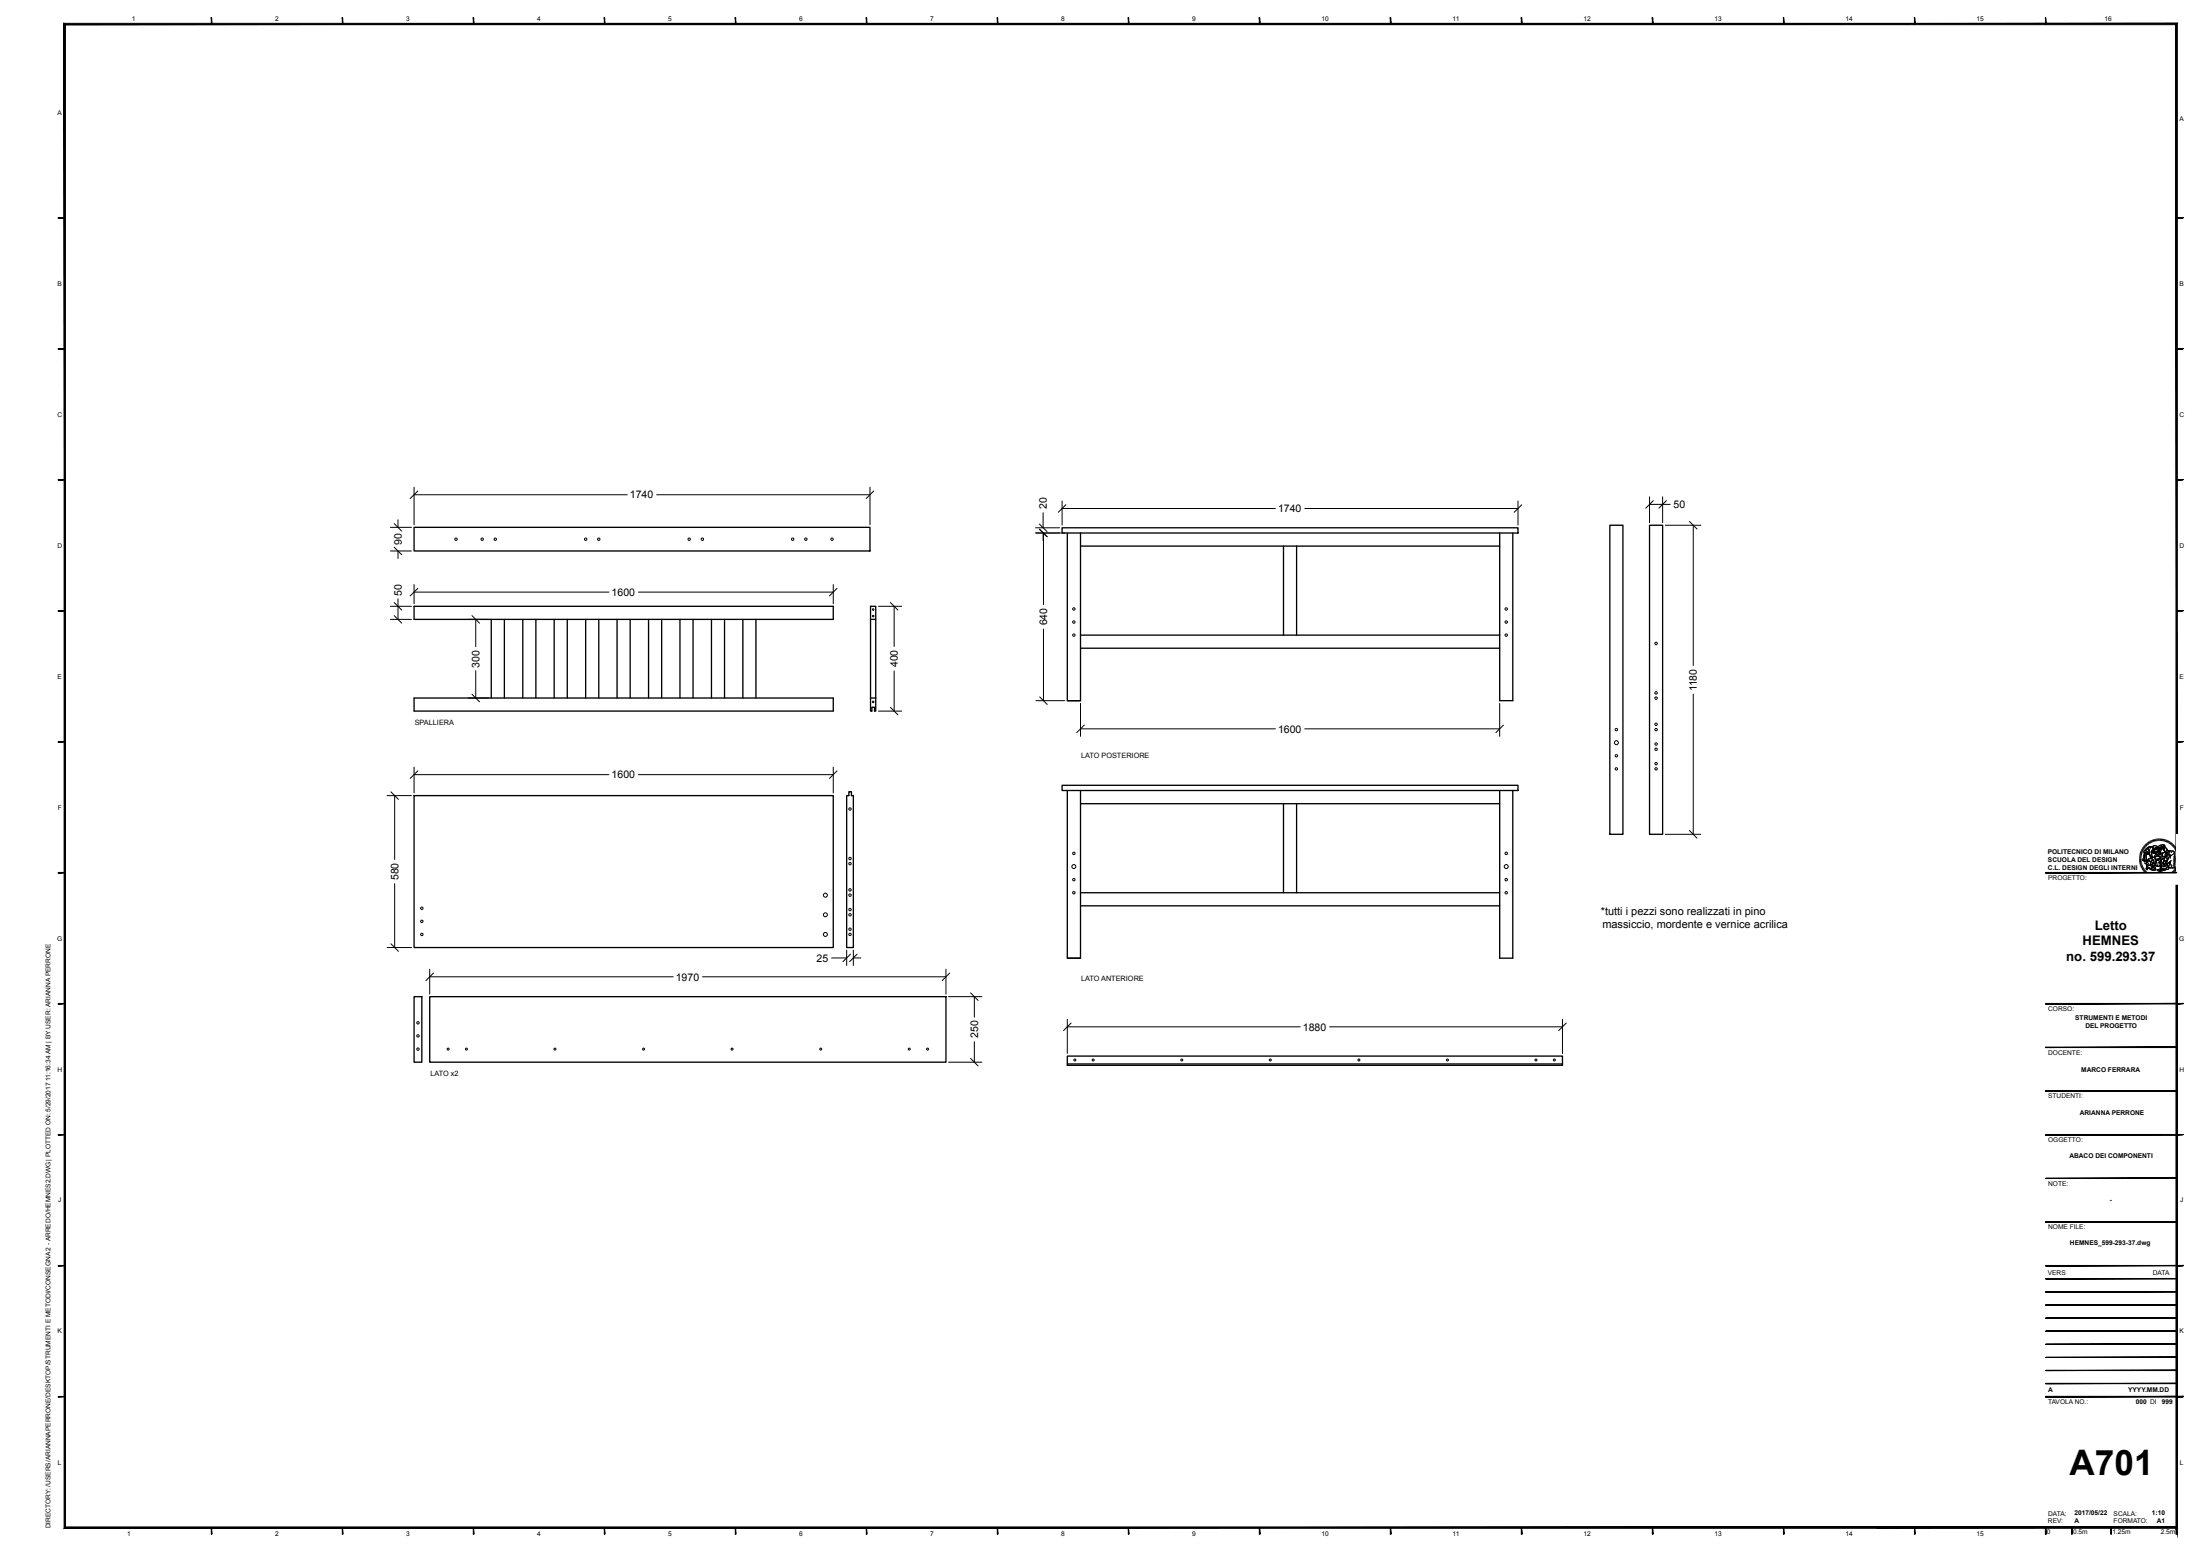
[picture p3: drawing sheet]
<svg xmlns="http://www.w3.org/2000/svg" width="840mm" height="594mm" viewBox="0 0 840 594" stroke-linecap="round" stroke-linejoin="round" font-family="sans-serif">
<g fill="none" stroke="#000" stroke-width=".51">
<path d="M158 201.3h174v9h-174zM405.3 201.5h174v2h-174zM407.3 203.5v64h5.1v-64M412.4 208.5h159.9M489.8 208.5v34M494.8 208.5v34M572.3 203.5v64h5v-64M614.4 200.5h5v118h-5zM629.5 200.5h5v118h-5zM158 231.5h160v5h-160zM187.5 236.5v30M192.5 236.5v30"/>
<path d="M199.5 236.5v30M204.5 236.5v30M211.5 236.5v30M216.5 236.5v30M223.5 236.5v30M228.5 236.5v30M235.5 236.5v30M240.5 236.5v30M247.5 236.5v30M252.5 236.5v30M259.5 236.5v30M264.5 236.5v30"/>
<path d="M271.5 236.5v30M276.5 236.5v30M283.5 236.5v30M288.5 236.5v30M332.2 231.5h2v40h-.4v-1.5h-1.1v1.5h-.5zM332.2 236.5h2M412.4 247.5h159.9M412.4 242.5h159.9M158 266.5h160v5h-160zM332.2 266.5h2M407.3 267.5h5.1M405.3 299.8h174v2h-174z"/>
<path d="M158 303.7h160v58h-160zM324 302.2h1v1.5h.7v58h-2.6v-58h.9zM407.3 301.8v64h5.1v-64M412.4 306.8h159.9M489.8 306.8v34M494.8 306.8v34M572.3 301.8v64h5v-64M412.4 345.8h159.9M412.4 340.8h159.9M407.3 365.8h5.1M158 380.5h3v25h-3zM164 380.5h197v25h-197z"/>
<path d="M407.3 406.2h189v.5h-189zM407.3 406.2v-3h189v3"/>
</g>
<g fill="none" stroke="#000" stroke-width=".38">
<path d="M150.5 199.9l2.8 2.9M151.9 198.4v2.9M158 186v14.3M158 188.9h81.4M159.5 187.4l-3 2.9M250.6 188.9h81.4M332 186v14.3M333.5 187.4l-2.9 2.9M398.1 195.7v5.8M405.3 191.2v9.3M405.3 194.1h81.4M406.8 192.7l-2.9 2.9"/>
<path d="M498 194.1h81.3M579.3 191.2v9.3M580.8 192.7l-2.9 2.9M629.5 192.6h7.9M629.5 189.7v9.8M631 191.1l-2.9 2.9M634.5 189.7v9.8M636 191.1l-2.9 2.9M644.8 199.1l2.9 2.9M149 201.3h8M149 210.3h8M150.5 208.9l2.8 2.9"/>
<path d="M151.9 210.3v2.9M395.2 203.5h11.2M395.2 201.5h9.2M396.7 202l2.9 2.9M396.7 200l2.9 2.9M396.8 202l2.9 2.9M398.1 203.5v2.9M398.2 203.5v27.3M635.6 200.5h13.5M646.2 200.5v53.6M149 236.5h8M149 231.5h8"/>
<path d="M150.5 235l2.8 2.9M150.5 230l2.8 2.9M151.9 228.6v7.9M158 223.2v7.3M158 226h74.4M159.5 224.6l-3 2.9M178.7 236.5h7.8M180.1 235l2.9 2.9M181.6 236.5v10.4M243.6 226h74.4M318 223.2v7.3M319.4 224.6l-2.8 2.9"/>
<path d="M335.2 231.5h8.9M339.8 230l2.9 2.9M341.2 231.5v15.3M181.6 256.1v10.4M341.2 256.1v15.4M398.2 240.1v27.4M178.7 266.5h7.8M180.1 265l2.9 2.9M335.2 271.5h8.9M339.8 270l2.9 2.9M395.4 267.5h11M396.8 266l2.9 2.9"/>
<path d="M412.4 268.5v12.6M412.4 278.2h74.3M413.8 276.8l-2.9 2.9M498 278.2h74.3M572.3 268.5v12.6M573.8 276.8l-2.9 2.9M646.2 265v53.5M158 292.8v9.9M158 295.7h74.4M159.5 294.3l-3 2.9M243.6 295.7h74.4M318 292.8v9.9"/>
<path d="M319.4 294.3l-2.8 2.9M147.7 303.7h9.3M149.2 302.3l2.9 2.9M150.6 303.7v24.4M635.6 318.5h13.5M644.8 317.1l2.9 2.9M150.6 337.3v24.4M816.5 327.5h.7M816.5 327.9h.7M816.5 327.1l.7 .1M816.6 326.8l.6 .1M816.6 326.4l.7 .1"/>
<path d="M816.7 326.1l.6 .1M816.8 325.7l.6 .2M816.9 325.4l.6 .2M817 325.1l.6 .2M817.2 324.7l.6 .3M817.2 328.1l-.7 .1M817.2 328.5l-.7 .1M817.2 328.8l-.7 .1M817.2 329.1l-.6 .1M817.3 324.4l.6 .3M817.3 329.5l-.6 .1M817.4 329.8l-.7 .2"/>
<path d="M817.5 324.1l.5 .3M817.5 330.1l-.6 .2M817.6 330.4l-.6 .2M817.7 323.8l.5 .3M817.8 330.7l-.7 .2M817.8 323.5l.6 .4M817.9 331l-.6 .3M818 323.2l.6 .4M818 331.3l-.5 .3M818.2 331.5l-.6 .4M818.3 322.9l.5 .5M818.3 325.5l.7 .1a.84 .84 0 0 0 1.3-.2v.6a1.33 1.33 0 0 1-2-.5z"/>
<path d="M818.4 325.5v.4M818.4 331.8l-.6 .4M818.5 322.6l.5 .5M818.6 326l-.8 2.5 .4 .2M818.6 332.1l-.6 .4M818.6 324.5l.4-.2a.81 .81 0 0 0 .9 1l.4 .1-.6 .4-.4-.2a.68 .68 0 0 1-1.1-.6zM818.7 326.1h.5l-.2 2.8-.8-.2zM818.8 326l-.6 2.7 .7 .2M818.8 322.4l.4 .5M818.8 332.3l-.5 .5M819 324.3l-.6 .5a.45 .45 0 0 0-.2 .5 .45 .45 0 0 0 .5 .3h.3a.84 .84 0 0 0 1.3-.2M819 332.6l-.5 .5"/>
<path d="M819 322.1l.5 .5M819.1 329.6l.6 .6 1.1-.1M819.1 324a1.76 1.76 0 0 1 1.9-.7 .75 .75 0 0 0-1.1 .3 .75 .75 0 0 0 .4 1v.7a.96 .96 0 0 1-1-.3 .96 .96 0 0 1-.2-1zM819.2 326.1l1.2-.1 .6 1.2-.1 .5-.6 .2a.54 .54 0 0 0-.6 .3 .54 .54 0 0 0 0 .5l-.2 .4-.5-.6zM819.2 330l.7 .3 .9-.2 .4 1 .2-.2 .3 .4-.1-.6 .3 .5-.2-.5 .4 .2a.89 .89 0 0 1-.5-1.5l.4 .1a1.58 1.58 0 0 1-.1 2.3l-.7-.1a2.59 2.59 0 0 1-2.1-1.7zM819.2 330a1.79 1.79 0 0 0 1.7 1.6l1 .4M819.2 332.8l-.5 .5M819.2 326.1l-.1 2.8M819.3 330.6l2.1 1.2a.79 .79 0 0 0 1.1-.6 .67 .67 0 0 1 0 1 .67 .67 0 0 1-.9 0l-1.1-.4a.53 .53 0 0 0-.6-.5 .53 .53 0 0 0-.4 .7l-.5-.4zM819.3 330.6l-.3 1 .4 .4a.55 .55 0 0 1 .4-.7 .55 .55 0 0 1 .7 .5l.6 .3a.97 .97 0 0 0 1.6-.4l-.2-.5M819.3 321.9l.4 .5M819.4 333.1l-.4 .5"/>
<path d="M819.5 329.1l-.8-.1v.7a.85 .85 0 0 1 .8-.4 .85 .85 0 0 1 .7 .6M819.6 321.7l.4 .6M819.7 333.3l-.4 .5M819.7 328.1l1.5-.3 .4-.5 .9 .2 .5 1.1v.4l-.8 .5a.32 .32 0 0 1-.6-.1 .32 .32 0 0 1 .3-.4l.1-.2a.56 .56 0 0 0-.4-.4 .56 .56 0 0 0-.6 .3l-.2 .4-.6-.6-.4 .1zM819.7 328.7l.5-.2a.95 .95 0 0 1 .7 .8 .95 .95 0 0 1-.5 1l-1.3-.4-.1-.3 .7-.2zM819.9 321.5l.4 .6M820 323.6l1-.3a.71 .71 0 0 1 .7 .6 .71 .71 0 0 1-.5 .8 2.58 2.58 0 0 0 .7 2.6l-.5 .1-.1 .4a.47 .47 0 0 1-.5-.3 .47 .47 0 0 1 .1-.5l-.5-1-.1-1.4-.6-.5zM820 333.4l-.5 .6M820.1 328.4l.7 .7M820.2 328.5l-.6 .4 .1 .4M820.2 321.3l.3 .6M820.2 333.7l-.4 .5"/>
<path d="M820.4 326h-1.6a.8 .8 0 0 0-.8 .4 .8 .8 0 0 0 0 .9l-.5 .9 .3 .3M820.5 326.4l.3 1.4M820.5 321.1l.3 .6M820.5 333.8l-.4 .6M820.8 323.6a2.9 2.9 0 0 0-.1 3.1l.3 .4a.37 .37 0 0 0-.1 .5 .37 .37 0 0 0 .4 .2l.1-.4 .5-.1a1.99 1.99 0 0 1-.2-3.2 1.45 1.45 0 0 0-1.4-.9 1.45 1.45 0 0 0-1.3 1.1 .81 .81 0 0 0 .9 1l.3 .1M820.8 334l-.3 .6M820.8 321l.3 .6M820.9 327.7l-.7 .2a.4 .4 0 0 0-.5 .2 .4 .4 0 0 0 .2 .5M821 323.3a.8 .8 0 0 0-1.1 .2 .8 .8 0 0 0 .3 1.1h.1M821.1 334.1l-.3 .7M821.1 320.8l.3 .7M821.2 324.7l1-.4-.1 .5-1.1 .5z"/>
<path d="M821.2 328.4l.7 .2v.4a.98 .98 0 0 0-.6 1 .98 .98 0 0 0 .8 .9l-.4-.2 .2 .5-.3-.5 .1 .6-.3-.4-.2 .2v-.2a1.85 1.85 0 0 1 0-2.5zM821.2 328.4l.7 .2v.4a.91 .91 0 0 0-.5 .9 .91 .91 0 0 0 .6 .8l.1 .2-.4-.2 .2 .5-.3-.5 .1 .6-.3-.4-.2 .2v-.2a1.85 1.85 0 0 1 0-2.5zM821.3 325.2l.7-.4 .3 .3a.32 .32 0 0 0-.4 .2 .32 .32 0 0 0 .2 .4l-.6-.1zM821.3 325.2l.2 .4 .6 .1M821.4 334.3l-.3 .6M821.4 323.4l.1-.2a1.02 1.02 0 0 1 1.1-.4 1.02 1.02 0 0 1 .7 .9l-.5-.3-.5 .5-.6-.2M821.4 323.2l.7-.4 .6 .1a.45 .45 0 0 1 .7 .1 .45 .45 0 0 1-.2 .7l-.4-.3-.8 .5zM821.5 320.7l.2 .6M821.6 334.4l-.2 .6M821.7 323.7l.6 .2 .6-.5 .3 .3-.6 .7h-1zM821.8 320.6l.2 .6M821.9 327.3a1.15 1.15 0 0 1 1 .7 1.15 1.15 0 0 1-.3 1.2"/>
<path d="M821.9 334.5l-.2 .6M822 325.2h.9l-.3 .5a.41 .41 0 0 1-.6 0 .41 .41 0 0 1 0-.5zM822 329.6l.3 1a.79 .79 0 0 1 .1 .9 .79 .79 0 0 1-.9 .3M822.1 324.9l.2 .2M822.1 324.6l-1.1 .7M822.1 328.1l-.7 .3M822.2 320.5l.1 .6M822.2 324.3l-.3 .5M822.3 334.6l-.2 .7M822.4 325.1l.5 .1-.3 .5a.39 .39 0 0 1-.6 0 .39 .39 0 0 1 .1-.6h.3l-.2 .2M822.5 328.3a.7 .7 0 0 1 .1 .9 .7 .7 0 0 1-1 .2M822.5 327.5v-.2a1.1 1.1 0 0 1 1.7-.2l.2 .6-1.4 .4 .5 .4 .3-.2a.75 .75 0 0 0 .2-1.3l-1-.2-.7 .6 .5-1.3 1.3 .2 .5-.4v-.3l.6 .2v2.1l-.9 1.2h-.4l.6 .2v.4l.2-.2a1.08 1.08 0 0 1-.6 1.1 1.08 1.08 0 0 1-1.2-.1l-.4-.4 .3-.6a1.02 1.02 0 0 0-.5-1.6v-.1"/>
<path d="M822.5 330.1l.8 .7M822.5 320.4l.1 .6M822.6 334.7l-.1 .6M822.7 327l.4-.3 .6 .1 .7 .7-1.1 .7a.73 .73 0 0 1-.6-1.2zM822.7 324.2v.1M822.8 326.1l-.4 .4-.1 .9M822.8 323.8l.2 .1M822.8 329.5l.1 .9M822.8 320.3l.2 .7M822.9 323.9h-.1M822.9 328.1l1-.4a.56 .56 0 0 1-.3 .7 .56 .56 0 0 1-.7-.3zM822.9 334.8l-.1 .6"/>
<path d="M823 329l-.8 1.3M823.1 328.3h-.1M823.2 324l.9-.2 .1 .4-.4 .1zM823.2 323.7l-.6 .7h-1M823.2 320.3l.1 .7M823.2 334.8l-.1 .7M823.3 332l2-.4 1.2 .2-2.1 .6zM823.3 332l1.1 .4v.3l-1.1-.4zM823.3 324.8a.84 .84 0 0 1 1.1 .2 .84 .84 0 0 1 0 1h-.1a.83 .83 0 0 0-.7-1.2v.6a.47 .47 0 0 1 .2 .6 .47 .47 0 0 1-.5 .3 .47 .47 0 0 1-.4-.5zM823.5 324.8a.73 .73 0 0 1 .9 .7 .73 .73 0 0 1-.8 .8zM823.6 320.2v.7M823.6 334.8l-.1 .7"/>
<path d="M823.6 323.8a.39 .39 0 0 1 .6-.3 .39 .39 0 0 1 0 .7M823.6 329.2l-.3 1.6 1.1-.2M823.6 328.3l.1 .1M823.7 323.6a.46 .46 0 0 1 .5 0 .46 .46 0 0 1 .2 .5l-.8-.3zM823.7 327.9l.1 .1M823.7 328h.1M823.7 328.2l.1 .1M823.8 325v.1M823.9 325l-.2 .1M823.9 320.2v.7M823.9 334.8l-.1 .7M823.9 329.1h.4l.2-.6 .4-.1-.4 1.3v-.4z"/>
<path d="M824 324h-.8h.2a.36 .36 0 0 0 .5 .4 .36 .36 0 0 0 .2-.6v.2M824 326.3v.7M824.1 327.8l-.3 .6-.7-.2M824.1 324.8l.1 .4M824.2 334.8v.7M824.2 325a.41 .41 0 0 0-.6-.2 .41 .41 0 0 0 0 .6v.2a.47 .47 0 0 1 0 .6 .47 .47 0 0 1-.7 0 .47 .47 0 0 1 .1-.7l.1-.3a.79 .79 0 0 1 1.2-.4 .79 .79 0 0 1 .1 1.3l-.2-.4M824.3 320.2v.7M824.3 325.3l-.2 .1M824.4 325.1v.5h-.8M824.4 326l-.8 .3M824.4 332.4l2.1-.6-.1 .3-2 .6zM824.4 332.4v.3"/>
<path d="M824.5 329.2v.5l.2-.2M824.5 324l.2 .3-.2 .9M824.5 334.8l.1 .7M824.6 323.6l.1 .4M824.6 325.6l.1-1.3-.3-.6a.56 .56 0 0 1-.5-.7 .56 .56 0 0 1 .8-.4l.3 .1-.2 1.6 .3-.6 .2 .3 .5-.1v.7l.1-.2a.7 .7 0 0 1 .2 .8 .7 .7 0 0 1-.7 .5l-.2 .1M824.6 320.2v.7M824.7 328.9l-.1 .3-.1-.2M824.7 325.8l.5 .2M824.7 326.6l-.2 1.4M824.7 330.7l.2-.1 .2 1-.3-.5-.4 .6zM824.8 327.8l-.4 .4v.4M824.9 334.8v.7"/>
<path d="M824.9 328.4l-.4 .1-.2 .6h-.4l.6 .2M824.9 326.7l-.4 .9M825 322.7l-.9 .1-.2 .6M825 320.3l-.1 .6M825.1 322.6a.83 .83 0 0 1 1.1 .1 .83 .83 0 0 1-.1 1.1l-.3 .8 .3-1.2-.3-.5-.6 .3-.4 1.1-.1-.9zM825.1 323.7a.39 .39 0 0 0 .3 .3 .39 .39 0 0 0 .4-.1M825.1 322.6a.83 .83 0 0 1 1.1 .1 .83 .83 0 0 1-.1 1.1l-.3 .8 .3-1.2-.3-.5-.6 .3-.4 1-.1-.8zM825.2 334.8l.1 .6M825.2 325.8a1.44 1.44 0 0 1 2.1 .1l-.5 .8a.94 .94 0 0 1-1.3 .4 .94 .94 0 0 1-.3-1.3zM825.2 323.2l.6-.3 .2 .3-.5 .8-.4-.3zM825.2 327.8l.9-.2-1.6 3.6-.1-.9zM825.2 323.4l.3 .1"/>
<path d="M825.2 327.8l-.8 2.5 .1 .9 .4-.6 .2 1.4-.3-.9-.4 1 .1-.9M825.3 323.9h.2M825.3 326.8l-.2 .4 .1 .6 .9-.2 .5-.6M825.3 320.3l-.1 .7M825.4 323.8h.1M825.5 334.7l.1 .7M825.7 320.4l-.2 .6M825.7 323.6l.2 .1M825.8 328.7h.8l-.5 1.2v1l-.6-.1zM825.8 323.6v.1M825.8 334.6l.2 .7M826 324.4l.3 .7"/>
<path d="M826 326.9h.1M826.1 325.3l.8-.5h1l-.7 .9zM826.1 320.4l-.2 .7M826.1 327.6l-1.1 2.2-.1 .9M826.1 334.5l.2 .7M826.2 323.4l1.2 1.3-1.1 .4-.2-.3zM826.2 326.8l-.3 .1M826.2 323.4l.9 1.1M826.2 327.1l-.1 .1M826.4 320.5l-.2 .7M826.4 334.5l.2 .6M826.5 331.8v.3l-2.1 .6-1.1-.4v-.3"/>
<path d="M826.6 328.7l-.6 1.4 .2 .5-.3 .3-.4-.1 .2-2.1M826.7 320.7l-.2 .6M826.7 334.3l.3 .7M826.8 326.5l-.1 .4M826.8 325.5l.5 .4M826.8 326.7h.3l-.2 1.9-1.2 .1zM826.8 324.3l.6 .4M826.9 328.6l-1.1 .1M826.9 330l.2 .4M827 320.8l-.2 .6M827 334.2l.3 .6M827.1 326.7l-.1 1.3a3.8 3.8 0 0 0-.2 3.2h.1"/>
<path d="M827.2 329.7l1.1-1-.8 2.4a.43 .43 0 0 1 0 .7 .43 .43 0 0 1-.6-.4zM827.2 325.7h.1a1.29 1.29 0 0 1 1.9-.8 .54 .54 0 0 1 .6 .3 .54 .54 0 0 1-.3 .7 1.22 1.22 0 0 1-1.1 .8 1.22 1.22 0 0 1-1.1-.8M827.3 325.9l-.6 .9a.74 .74 0 0 1-1 .3 .74 .74 0 0 1-.3-1.1 .74 .74 0 0 1 1.1-.2l-.3 .6a.5 .5 0 0 0 .7-.2 .5 .5 0 0 0-.2-.7 .89 .89 0 0 0-1-.1 .89 .89 0 0 0-.5 .9M827.3 327.5l.1 .6M827.3 334.1l.4 .6M827.4 320.9l-.3 .6M827.6 333.9l.4 .6M827.7 321.1l-.3 .6M827.8 326.7h-.9M827.8 330.9l.6 .4M827.9 333.7l.4 .6M828 321.2l-.3 .6"/>
<path d="M828 324.8h-1.1l-.8 .5M828.2 329.7l.8 .9M828.2 333.6l.3 .5M828.2 326.7l-1 1.7-.3 1.7 1.3-1.3 .6-.2M828.3 324.8l.8 .2a.49 .49 0 0 1 .6 .1 .49 .49 0 0 1-.1 .6l.4 2.9a2.57 2.57 0 0 0-.1 2.6h-2.4l.8-2.5-1.5 1.4 .1-.7a3.4 3.4 0 0 1 1.8-2.9 .91 .91 0 0 1-1-.7 .91 .91 0 0 1 .6-1zM828.3 324.8a.91 .91 0 0 0-.6 1 .91 .91 0 0 0 1 .7M828.3 321.5l-.3 .5M828.3 328.7l-.8 2.4a.45 .45 0 0 1 .2 .5 .45 .45 0 0 1-.5 .3 .45 .45 0 0 1-.3-.5l.3-1.6M828.4 333.4l.4 .5M828.5 326.7l-.3 1M828.6 330.1l.1 .7 .6 .5M828.6 321.6l-.4 .6"/>
<path d="M828.7 333.1l.4 .6M828.8 325.2l-.3 .3M828.9 321.9l-.4 .5M828.9 332.9l.5 .5M829.1 322.1l-.4 .5M829.1 332.7l.5 .5M829.4 332.5l.5 .4M829.4 322.3l-.4 .5M829.6 332.2l.5 .4M829.6 326.8l.1 3.4M829.7 325.7l.3 2.1-.3 2.7 .3 .8-2.5-.1M829.7 322.6l-.5 .5"/>
<path d="M829.8 332l.5 .4M829.9 322.9l-.5 .4M829.9 331.7l.6 .4M830.2 323.1l-.6 .4M830.2 331.4l.5 .4M830.3 331.2l.6 .2M830.4 323.4l-.6 .4M830.5 330.9l.5 .3M830.6 323.7l-.6 .4M830.6 330.6l.6 .2M830.7 330.3l.6 .2M830.7 324l-.5 .3"/>
<path d="M830.8 329.9l.6 .2M830.9 329.6l.7 .2M830.9 324.3l-.6 .3M831 329.3l.6 .2M831 329l.7 .1M831 328.7h.7M831.1 328.1h.7M831.1 324.6l-.6 .3M831.1 328.4h.7M831.1 327.8h.7M831.2 325l-.6 .2M831.3 325.3l-.6 .2"/>
<path d="M831.5 325.6l-.7 .2M831.6 326l-.7 .2M831.6 326.3l-.6 .2M831.7 326.7l-.7 .1M831.8 327.4h-.7M831.8 327l-.7 .1M147.7 361.7h9.3M149.2 360.3l2.9 2.9M164 370v9.5M164 372.9h92.9M165.4 371.5l-2.8 2.8M268.1 372.9h92.9"/>
<path d="M317.4 365.7h5.7M323.1 362.7v5.9M324.6 364.3l-2.9 2.8M325.7 362.7v5.9M325.7 365.7h2.8M327.1 364.3l-2.9 2.8M361 370v9.5M362.5 371.5l-2.9 2.8M370.4 379l2.9 2.9M362 380.5h12.7M371.9 380.5v7.8M371.9 397.7v7.8"/>
<path d="M407.3 389.1v13M407.3 392h88.9M408.8 390.5l-2.9 2.9M507.4 392h88.9M596.3 389.1v13M597.7 390.5l-2.8 2.9M362 405.5h12.7M370.4 404.1l2.9 2.8"/>
<circle cx="174" cy="205.8" r=".47"/>
<circle cx="184" cy="205.8" r=".47"/>
<circle cx="189" cy="205.8" r=".47"/>
<circle cx="223.5" cy="205.8" r=".47"/>
<circle cx="228.5" cy="205.8" r=".47"/>
<circle cx="263" cy="205.8" r=".47"/>
<circle cx="268.1" cy="205.8" r=".47"/>
<circle cx="302.5" cy="205.8" r=".47"/>
<circle cx="307.6" cy="205.8" r=".47"/>
<circle cx="317.5" cy="205.8" r=".47"/>
<circle cx="333.2" cy="235.2" r=".3"/>
<circle cx="333.2" cy="232.7" r=".3"/>
<circle cx="409.8" cy="232.5" r=".47"/>
<circle cx="409.8" cy="237.5" r=".47"/>
<circle cx="574.8" cy="232.5" r=".47"/>
<circle cx="574.8" cy="237.5" r=".47"/>
<circle cx="409.8" cy="242.5" r=".47"/>
<circle cx="574.8" cy="242.5" r=".47"/>
<circle cx="632" cy="245.6" r=".47"/>
<circle cx="333.2" cy="267.9" r=".3"/>
<circle cx="616.9" cy="278.5" r=".47"/>
<circle cx="632" cy="264.5" r=".47"/>
<circle cx="632" cy="276.5" r=".47"/>
<circle cx="632" cy="278.5" r=".47"/>
<circle cx="632" cy="266.5" r=".47"/>
<circle cx="616.9" cy="283.5" r=".76"/>
<circle cx="616.9" cy="288.5" r=".47"/>
<circle cx="616.9" cy="293.5" r=".47"/>
<circle cx="632" cy="291.5" r=".47"/>
<circle cx="632" cy="286" r=".47"/>
<circle cx="632" cy="293.5" r=".47"/>
<circle cx="632" cy="284" r=".47"/>
<circle cx="324.4" cy="308.8" r=".47"/>
<circle cx="324.4" cy="329.7" r=".47"/>
<circle cx="324.4" cy="327.7" r=".47"/>
<circle cx="324.4" cy="339.7" r=".47"/>
<circle cx="409.8" cy="330.8" r=".76"/>
<circle cx="409.8" cy="335.8" r=".47"/>
<circle cx="409.8" cy="325.8" r=".47"/>
<circle cx="574.8" cy="330.8" r=".76"/>
<circle cx="574.8" cy="325.8" r=".47"/>
<circle cx="574.8" cy="335.8" r=".47"/>
<circle cx="161" cy="356.7" r=".47"/>
<circle cx="161" cy="351.7" r=".47"/>
<circle cx="161" cy="346.7" r=".47"/>
<circle cx="315" cy="356.7" r=".76"/>
<circle cx="315" cy="341.7" r=".76"/>
<circle cx="315" cy="349.2" r=".76"/>
<circle cx="324.4" cy="354.7" r=".47"/>
<circle cx="324.4" cy="356.7" r=".47"/>
<circle cx="324.4" cy="341.7" r=".47"/>
<circle cx="324.4" cy="349.2" r=".47"/>
<circle cx="324.4" cy="347.2" r=".47"/>
<circle cx="409.8" cy="340.8" r=".47"/>
<circle cx="574.8" cy="340.8" r=".47"/>
<circle cx="159.5" cy="390.5" r=".47"/>
<circle cx="159.5" cy="395.5" r=".47"/>
<circle cx="159.5" cy="400.5" r=".47"/>
<circle cx="171" cy="400.5" r=".38"/>
<circle cx="178" cy="400.5" r=".38"/>
<circle cx="211.8" cy="400.5" r=".38"/>
<circle cx="245.6" cy="400.5" r=".38"/>
<circle cx="279.4" cy="400.5" r=".38"/>
<circle cx="313.2" cy="400.5" r=".38"/>
<circle cx="347" cy="400.5" r=".38"/>
<circle cx="354" cy="400.5" r=".38"/>
<circle cx="410.2" cy="404.6" r=".38"/>
<circle cx="417.2" cy="404.6" r=".38"/>
<circle cx="451" cy="404.6" r=".38"/>
<circle cx="484.8" cy="404.6" r=".38"/>
<circle cx="518.6" cy="404.6" r=".38"/>
<circle cx="552.4" cy="404.6" r=".38"/>
<circle cx="586.2" cy="404.6" r=".38"/>
<circle cx="593.2" cy="404.6" r=".38"/>
</g>
<g fill="#000" stroke="#000" stroke-width=".38">
<path d="M24.5 8.9l.5 574v-573.5zM24.5 8.9l.5 574-.5 .5z"/>
<path d="M80.6 6.7l.2 2.5zM80.6 6.7l.2 2.5z"/>
<path d="M130.6 6.7l.2 2.5zM130.6 6.7l.2 2.5z"/>
<path d="M180.6 6.7l.2 2.5zM180.6 6.7l.2 2.5z"/>
<path d="M230.6 6.7l.2 2.5zM230.6 6.7l.2 2.5z"/>
<path d="M280.6 6.7l.2 2.5zM280.6 6.7l.2 2.5z"/>
<path d="M330.6 6.7l.2 2.5zM330.6 6.7l.2 2.5z"/>
<path d="M380.6 6.7l.2 2.5zM380.6 6.7l.2 2.5z"/>
<path d="M430.6 6.7l.2 2.5zM430.6 6.7l.2 2.5z"/>
<path d="M480.6 6.7l.2 2.5v-2.5zM480.6 6.7l.2 2.5h-.2z"/>
<path d="M530.6 6.7l.2 2.5v-2.5zM530.6 6.7l.2 2.5h-.2z"/>
<path d="M580.6 6.7l.2 2.5v-2.5zM580.6 6.7l.2 2.5h-.2z"/>
<path d="M630.6 6.7l.2 2.5v-2.5zM630.6 6.7l.2 2.5h-.2z"/>
<path d="M680.6 6.7l.2 2.5zM680.6 6.7l.2 2.5z"/>
<path d="M730.6 6.7l.2 2.5zM730.6 6.7l.2 2.5z"/>
<path d="M780.6 6.7l.2 2.5zM780.6 6.7l.2 2.5z"/>
<path d="M25 9.4h805.5l.5-.5zM24.5 8.9h806.5l-806 .5z"/>
<path d="M22.2 83.2l2.5-.1zM22.2 83.1h2.5z"/>
<path d="M830.7 83.2l2.5-.1zM830.7 83.1h2.5z"/>
<path d="M22.2 133.2l2.5-.1zM22.2 133.1h2.5z"/>
<path d="M830.7 133.2l2.5-.1zM830.7 133.1h2.5z"/>
<path d="M22.2 183.2l2.5-.1zM22.2 183.1h2.5z"/>
<path d="M830.7 183.2l2.5-.1zM830.7 183.1h2.5z"/>
<path d="M22.2 233.3h2.5v-.2zM22.2 233.1h2.5l-2.5 .2z"/>
<path d="M830.7 233.3h2.5v-.2zM830.7 233.1h2.5l-2.5 .2z"/>
<path d="M22.2 283.3h2.5v-.2zM22.2 283.1h2.5l-2.5 .2z"/>
<path d="M830.7 283.3h2.5v-.2zM830.7 283.1h2.5l-2.5 .2z"/>
<path d="M22.2 333.3h2.5v-.2zM22.2 333.1h2.5l-2.5 .2z"/>
<path d="M780.7 333.3h50v-.2zM780.7 333.1h50l-50 .2z"/>
<path d="M830.7 333.3h2.5v-.2zM830.7 333.1h2.5l-2.5 .2z"/>
<path d="M22.2 383.3h2.5v-.2zM22.2 383.1h2.5l-2.5 .2z"/>
<path d="M780.7 399.9l50-.2zM780.7 399.7h50z"/>
<path d="M780.7 383.3h50v-.2zM780.7 383.1h50l-50 .2z"/>
<path d="M830.7 383.3h2.5v-.2zM830.7 383.1h2.5l-2.5 .2z"/>
<path d="M780.7 416.4h50zM780.7 416.6l50-.2z"/>
<path d="M780.7 416.6l50-.2zM780.7 416.4h50z"/>
<path d="M22.2 433.3l2.5-.2zM22.2 433.1h2.5z"/>
<path d="M780.7 433.1h50zM780.7 433.3l50-.2z"/>
<path d="M780.7 433.1h50zM780.7 433.3l50-.2z"/>
<path d="M780.7 433.1h50zM780.7 433.3l50-.2z"/>
<path d="M780.7 433.1h50zM780.7 433.3l50-.2z"/>
<path d="M830.7 433.3l2.5-.2zM830.7 433.1h2.5z"/>
<path d="M780.7 449.7h50zM780.7 449.9l50-.2z"/>
<path d="M780.7 466.4h50zM780.7 466.6l50-.2z"/>
<path d="M780.7 466.4h50zM780.7 466.6l50-.2z"/>
<path d="M22.2 483.3l2.5-.2zM22.2 483.1h2.5z"/>
<path d="M780.7 498.1h50zM780.7 498.2l50-.1z"/>
<path d="M780.7 493.1h50zM780.7 493.2l50-.1z"/>
<path d="M780.7 488.1h50zM780.7 488.2l50-.1z"/>
<path d="M780.7 483.1h50zM780.7 483.3l50-.2z"/>
<path d="M830.7 483.3l2.5-.2zM830.7 483.1h2.5z"/>
<path d="M830.7 483.3l2.5-.2zM830.7 483.1h2.5z"/>
<path d="M780.7 518.1h50zM780.7 518.2l50-.1z"/>
<path d="M780.7 513.1h50zM780.7 513.2l50-.1z"/>
<path d="M780.7 508.1h50zM780.7 508.2l50-.1z"/>
<path d="M780.7 503.1h50zM780.7 503.2l50-.1z"/>
<path d="M22.2 533.3l2.5-.2zM22.2 533.1h2.5z"/>
<path d="M780.7 533.1h50zM780.7 533.3l50-.2z"/>
<path d="M780.7 533.1h50zM780.7 533.3l50-.2z"/>
<path d="M780.7 528.1h50zM780.7 528.2l50-.1z"/>
<path d="M780.7 523.1h50zM780.7 523.2l50-.1z"/>
<path d="M830.7 533.3l2.5-.2zM830.7 533.1h2.5z"/>
<path d="M830.7 533.3l2.5-.2zM830.7 533.1h2.5z"/>
<path d="M830.7 533.3l2.5-.2zM830.7 533.1h2.5z"/>
<path d="M830.7 533.3l2.5-.2zM830.7 533.1h2.5z"/>
<path d="M25 582.9l-.5 .5 806-.5zM24.5 583.4l806-.5 .5 .5z"/>
<path d="M80.6 583.2l.2 2.5zM80.6 583.2l.2 2.5z"/>
<path d="M130.6 583.2l.2 2.5zM130.6 583.2l.2 2.5z"/>
<path d="M180.6 583.2l.2 2.5zM180.6 583.2l.2 2.5z"/>
<path d="M230.6 583.2l.2 2.5zM230.6 583.2l.2 2.5z"/>
<path d="M280.6 583.2l.2 2.5zM280.6 583.2l.2 2.5z"/>
<path d="M330.6 583.2l.2 2.5zM330.6 583.2l.2 2.5z"/>
<path d="M380.6 583.2l.2 2.5zM380.6 583.2l.2 2.5z"/>
<path d="M430.6 583.2l.2 2.5zM430.6 583.2l.2 2.5z"/>
<path d="M480.6 583.2l.2 2.5v-2.5zM480.6 583.2l.2 2.5h-.2z"/>
<path d="M530.6 583.2l.2 2.5v-2.5zM530.6 583.2l.2 2.5h-.2z"/>
<path d="M580.6 583.2l.2 2.5v-2.5zM580.6 583.2l.2 2.5h-.2z"/>
<path d="M630.6 583.2l.2 2.5v-2.5zM630.6 583.2l.2 2.5h-.2z"/>
<path d="M680.6 583.2l.2 2.5zM680.6 583.2l.2 2.5z"/>
<path d="M716.2 583.1h60zM716.2 583.2l60-.1z"/>
<path d="M730.6 583.2l.2 2.5zM730.6 583.2l.2 2.5z"/>
<path d="M780.6 583.2l.2 2.5zM780.6 583.2l.2 2.5z"/>
<path d="M780.6 583.2l.2 2.5zM780.6 583.2l.2 2.5z"/>
<path d="M790.6 583.2l.2 2.5zM790.6 583.2l.2 2.5z"/>
<path d="M805.6 583.2l.2 2.5zM805.6 583.2l.2 2.5z"/>
<path d="M830.5 9.4v573.5l.5 .5zM830.5 9.4l.5-.5v574.5z"/>
<path d="M830.5 583.2l.5 2.5v-2.5zM830.5 583.2l.5 2.5h-.5z"/>
</g>
<g fill="#fff" stroke="#fff" stroke-width=".38">
<path d="M805.7 333.2l30.8 4.3h-30.8z"/>
<path d="M805.7 333.2h25l5.8 4.3z"/>
<path d="M830.7 318.6h5.8l-5.8 14.6z"/>
<path d="M836.5 318.6v18.9l-5.8-4.3z"/>
</g>
<path d="M805.7 333.2h25v-14.6h5.8v18.9h-30.8z" fill="none" stroke="#fff" stroke-width=".38"/>
<text font-size="13.4" x="789.9" y="563">A701</text>
<g font-size="5">
<text x="799.4" y="354.9">Letto</text>
<text x="794.8" y="360.9">HEMNES</text>
<text x="788.6" y="366.9">no. 599.293.37</text>
</g>
<g font-size="4.2">
<text x="610.9" y="349.1">*tutti i pezzi sono realizzati in pino</text>
<text x="611.5" y="354.1">massiccio, mordente e vernice acrilica</text>
</g>
<g font-size="4">
<text x="240.4" y="190.3">1740</text>
<text x="399.5" y="194.4" transform="rotate(-90 399.5 194.4)">20</text>
<text x="487.8" y="195.5">1740</text>
<text x="638.7" y="194">50</text>
<text x="153.3" y="208.1" transform="rotate(-90 153.3 208.1)">90</text>
<text x="153.3" y="227.4" transform="rotate(-90 153.3 227.4)">50</text>
<text x="233.4" y="227.4">1600</text>
<text x="399.6" y="238.8" transform="rotate(-90 399.6 238.8)">640</text>
<text x="183" y="254.8" transform="rotate(-90 183 254.8)">300</text>
<text x="342.6" y="254.7" transform="rotate(-90 342.6 254.7)">400</text>
<text x="647.6" y="264" transform="rotate(-90 647.6 264)">1180</text>
<text x="487.8" y="279.7">1600</text>
<text x="233.4" y="297.2">1600</text>
<text x="152.1" y="336.1" transform="rotate(-90 152.1 336.1)">580</text>
<text x="311.7" y="367.1">25</text>
<text x="257.9" y="374.3">1970</text>
<text x="497.2" y="393.4">1880</text>
<text x="373.3" y="396.3" transform="rotate(-90 373.3 396.3)">250</text>
</g>
<g font-size="2.8">
<text x="158.3" y="276.9">SPALLIERA</text>
<text x="412.6" y="289.2">LATO POSTERIORE</text>
<text x="412.6" y="374.4">LATO ANTERIORE</text>
<text x="164.3" y="410.7">LATO x2</text>
</g>
<g font-size="2.5">
<text x="50.4" y="8">1</text>
<text x="105" y="8">2</text>
<text x="155" y="8">3</text>
<text x="205" y="8">4</text>
<text x="255" y="8">5</text>
<text x="305" y="8">6</text>
<text x="355" y="8">7</text>
<text x="405" y="8">8</text>
<text x="455" y="8">9</text>
<text x="504.3" y="8">10</text>
<text x="554.4" y="8">11</text>
<text x="604.3" y="8">12</text>
<text x="654.3" y="8">13</text>
<text x="704.3" y="8">14</text>
<text x="754.3" y="8">15</text>
<text x="803.2" y="8">16</text>
<text x="22" y="44.1">A</text>
<text x="831.8" y="46.4">A</text>
<text x="22" y="109.1">B</text>
<text x="831.8" y="109.1">B</text>
<text x="21.9" y="159.1">C</text>
<text x="831.8" y="159.1">C</text>
<text x="21.9" y="209.1">D</text>
<text x="831.8" y="209.1">D</text>
<text x="22" y="259.1">E</text>
<text x="831.8" y="259.1">E</text>
<text x="22.1" y="309.1">F</text>
<text x="831.9" y="309.1">F</text>
<text x="781.5" y="326.1">POLITECNICO DI MILANO</text>
<text x="781.6" y="329.1">SCUOLA DEL DESIGN</text>
<text x="781.6" y="332.2">C.L. DESIGN DEGLI INTERNI</text>
<text x="781.7" y="335.9">PROGETTO:</text>
<text x="21.8" y="359.1">G</text>
<text x="831.7" y="359.1">G</text>
<text x="781.7" y="385.9">CORSO:</text>
<text x="792" y="389.4">STRUMENTI E METODI</text>
<text x="795.9" y="392.4">DEL PROGETTO</text>
<text x="781.7" y="402.6">DOCENTE:</text>
<text x="21.9" y="409">H</text>
<text x="794.3" y="409">MARCO FERRARA</text>
<text x="831.8" y="409">H</text>
<text x="781.7" y="419.3">STUDENTI:</text>
<text x="793.7" y="425.7">ARIANNA PERRONE</text>
<text x="781.7" y="435.9">OGGETTO:</text>
<text x="789.8" y="442.2">ABACO DEI COMPONENTI</text>
<text x="781.7" y="452.6">NOTE:</text>
<text x="22.2" y="459">J</text>
<text x="805.2" y="459">-</text>
<text x="832.1" y="459">J</text>
<text x="781.7" y="469.3">NOME FILE:</text>
<text x="790" y="475.5">HEMNES_599-293-37.dwg</text>
<text x="781.6" y="486.6">VERS</text>
<text x="821.6" y="486.6">DATA</text>
<text x="22" y="509">K</text>
<text x="831.8" y="509">K</text>
<text x="781.7" y="531.6">A</text>
<text x="812.2" y="531.6">YYYY.MM.DD</text>
<text x="781.7" y="536.1">TAVOLA NO.:</text>
<text x="815.1" y="536.1">000 DI</text>
<text x="825" y="536.1">999</text>
<text x="22.1" y="559.1">L</text>
<text x="832" y="559.1">L</text>
<text x="781.6" y="581.5">REV:</text>
<text x="781.7" y="578.6">DATA:</text>
<text x="791.7" y="581.6">A</text>
<text x="791.7" y="578.5">2017/05/22</text>
<text x="806.7" y="578.5">SCALA:</text>
<text x="806.7" y="581.6">FORMATO:</text>
<text x="821.3" y="578.5">1:10</text>
<text x="823.1" y="581.6">A1</text>
<text x="19.3" y="583.4" transform="rotate(-90 19.3 583.4)">DIRECTORY: /USERS/ARIANNAPERRONE/DESKTOP/STRUMENTI E METODI/CONSEGNA 2 - ARREDO/HEMNES2.DWG| PLOTTED ON: 5/29/2017 11:16:34 AM | BY USER: ARIANNA PERRONE</text>
<text x="48.5" y="586.5">1</text>
<text x="105" y="586.5">2</text>
<text x="155" y="586.5">3</text>
<text x="205" y="586.5">4</text>
<text x="255" y="586.5">5</text>
<text x="305" y="586.5">6</text>
<text x="355" y="586.5">7</text>
<text x="405" y="586.5">8</text>
<text x="455" y="586.5">9</text>
<text x="504.3" y="586.5">10</text>
<text x="554.4" y="586.5">11</text>
<text x="604.3" y="586.5">12</text>
<text x="654.3" y="586.5">13</text>
<text x="704.3" y="586.5">14</text>
<text x="754.3" y="586.5">15</text>
<text x="781.2" y="585.7">0</text>
<text x="791.2" y="585.7">0.5m</text>
<text x="806.2" y="585.7">1.25m</text>
<text x="824.6" y="585.7">2.5m</text>
</g>
</svg>
